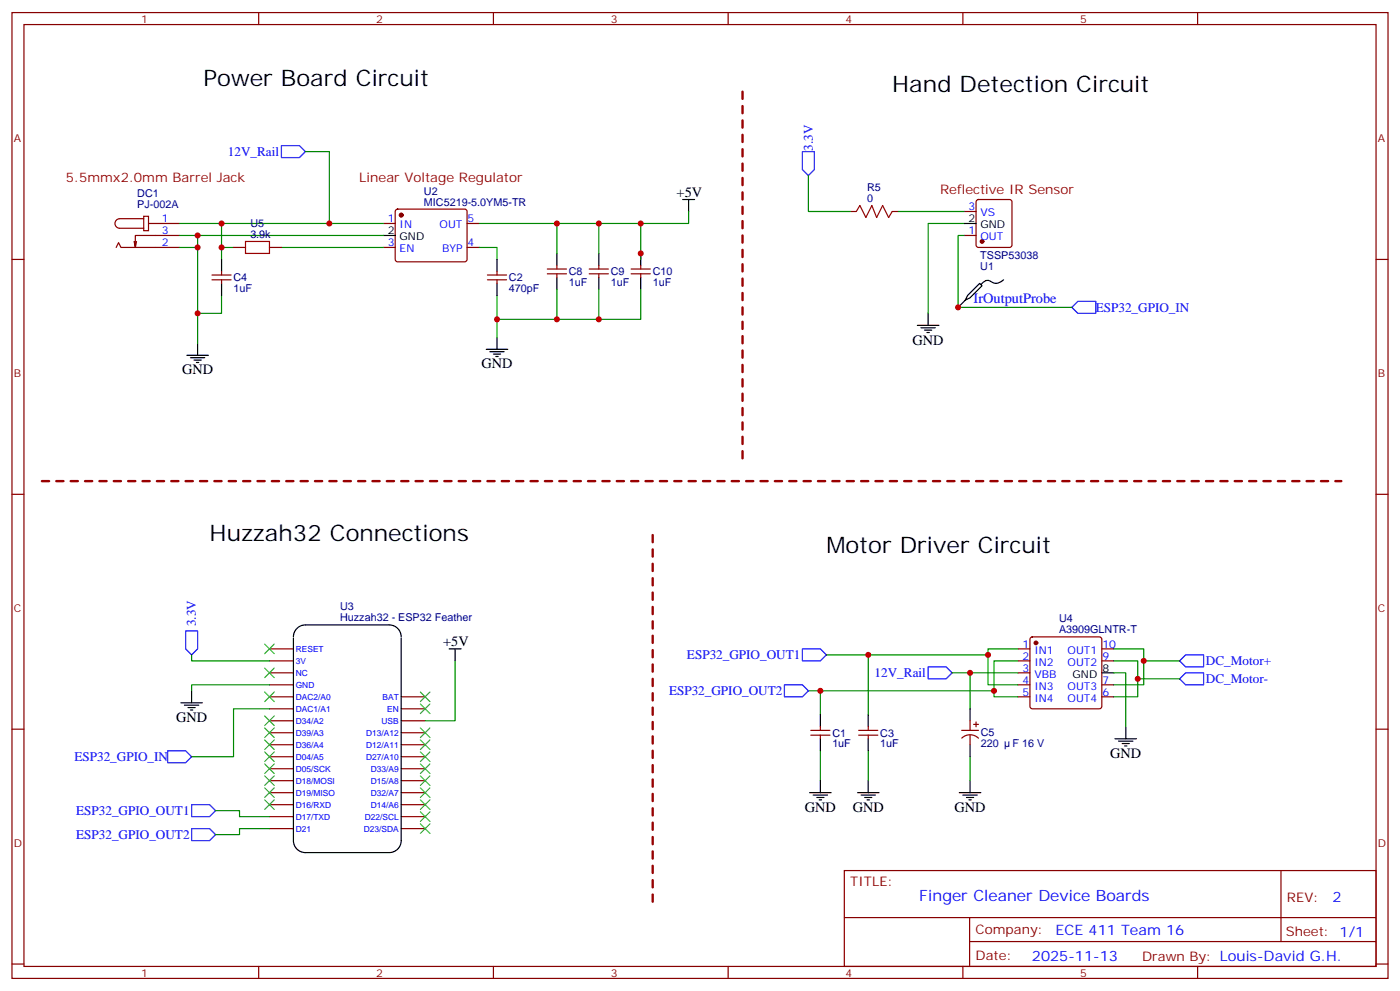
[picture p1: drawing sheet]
<svg xmlns="http://www.w3.org/2000/svg" width="412mm" height="292mm" viewBox="0 0 412 292" stroke-linecap="round" stroke-linejoin="round" font-family="sans-serif">
<g fill="none" stroke="#870000" stroke-width=".35">
<path d="M3.5 3.7h405.4v284.3h-405.4zM7.1 7.2h398.2v277.3h-398.2zM76.2 3.7v3.5M145.3 3.7v3.5M214.5 3.7v3.5M283.6 3.7v3.5M352.8 3.7v3.5M287.7 58.9l.5-.2h9.2l.5 .2 .2 .5v12.7l-.2 .5-.5 .2h-9.2l-.5-.2-.2-.5v-12.7zM3.5 76.4h3.6M34.2 72.8l.7-1.4 .7 1.4h17.3M40.2 71.1l-.3 1.7M42.3 63.7h1.4v4.2h-1.4z"/>
<path d="M42.3 64.4h-7a1.41 1.41 0 0 0-1.4 1.4 1.41 1.41 0 0 0 1.4 1.4h7M43.7 65.8h9.2M52.9 69.3h-13v3.5l-.4-1.7M65.3 79.9v1.1M68.8 72.8h3.5M79.4 72.8h3.5M112.9 65.8h3.5M112.9 72.8h3.5M116.7 61.8l.4-.2h19.8l.5 .2 .2 .5-.1 14.4-.6 .4-20.1-.1-.4-.6v-14.1zM137.6 65.8h3.5M137.6 72.8h3.5M146.4 79.9v1.1"/>
<path d="M161.2 79.2h5.7M164 78.1v1.1M173.6 79.2h5.6M176.4 78.1v1.1M185.9 79.2h5.7M188.7 78.1v1.1M250.5 62.3h1.7M262.8 62.3h1.8M284 69.3h3.5M284 62.3h3.5M405.3 76.4h3.6M62.4 81h5.7"/>
<path d="M62.4 82.4h5.7M65.3 82.4v1M143.6 81h5.6M143.6 82.4h5.6M146.4 82.4v1M161.2 80.6h5.7M164 80.6v1.1M173.6 80.6h5.6M176.4 80.6v1.1M185.9 80.6h5.7M188.7 80.6v1.1M3.5 145.5h3.6"/>
<path d="M405.3 145.5h3.6M79.4 198.1h7M79.4 194.6h7M79.4 191h7M299.9 198.1h3.5M299.9 194.6h3.5M299.9 191h3.5M303.6 187.7l.5-.2h19.7l.5 .2 .3 .5v19.8l-.3 .5-.5 .2h-19.7l-.5-.3-.2-.4v-19.8zM324.6 194.6h3.5M324.6 191h3.5M3.5 214.7h3.6M79.4 219.3h7"/>
<path d="M79.4 215.7h7M79.4 212.2h7M79.4 208.7h7M79.4 205.1h7M79.4 201.6h7M118.2 219.3h7M118.2 215.7h7M118.2 212.2h7M118.2 208.7h7M118.2 205.1h7M238.8 215h5.7M238.8 216.4h5.7"/>
<path d="M241.7 214v1M241.7 216.4v1.1M252.9 215h5.7M252.9 216.4h5.7M255.8 214v1M255.8 216.4v1.1M283.3 215h4.9M283.3 217.3a3.5 3.5 0 0 1 4.9 0M285.8 212.2v2.8M285.8 216.4v2.9M286.8 213.3h1.4M287.5 212.5v1.5"/>
<path d="M299.9 205.1h3.5M299.9 201.6h3.5M324.6 205.1h3.5M324.6 201.6h3.5M405.3 214.7h3.6M79.4 236.9h7M79.4 233.4h7M79.4 229.8h7M79.4 226.3h7M79.4 222.8h7M118.2 236.9h7M118.2 233.4h7"/>
<path d="M118.2 229.8h7M118.2 226.3h7M118.2 222.8h7M79.4 243.9h7M79.4 240.4h7M118.2 243.9h7M118.2 240.4h7M248.7 256.3h156.6v28.2h-156.6zM377.3 256.3v20.9M248.7 270.1h156.5M285.6 277.2h119.6M285.6 270.1v14.2"/>
<path d="M3.5 283.8h3.6M76.2 284.5v3.5M145.3 284.5v3.5M214.5 284.5v3.5M283.6 284.5v3.5M352.8 284.5v3.5M405.3 283.8h3.6"/>
</g>
<g fill="#870000" stroke="#870000" stroke-width=".35">
<circle cx="289.3" cy="71.1" r=".53"/>
<circle cx="118.2" cy="63.3" r=".53"/>
<circle cx="305.2" cy="189.3" r=".53"/>
</g>
<g fill="none" stroke="#000" stroke-width=".35">
<path d="M201.1 58.7h3.5M202.8 58.7v3.6M65.3 76.4v3.5M112.9 69.3h3.5M146.4 76.4v3.5M164 74.6v3.5M176.4 74.6v3.5M188.7 74.6v3.5M284 65.8h3.5M65.3 83.4v3.6M146.4 83.4v3.6M146.4 99.3v3.5"/>
<path d="M164 81.7v3.5M176.4 81.7v3.5M188.7 81.7v3.5M270.2 95.8h6.4M271.3 96.5h4.2M272.3 97.2h2.2M273 97.9h.8M273.4 92.3v3.5M284.3 88.4l1.5-.7 3.5-3.6-.7-.7-3.6 3.6-.7 1.4-2.1 2.1M295.6 82.4a3.1 3.1 0 0 1-4.4 .2 2.4 2.4 0 0 0-2.3 1.2M55 104.6h6.4M56.1 105.3h4.2"/>
<path d="M57.1 106h2.2M57.9 106.7h.7M58.2 101.1v3.5M143.2 102.8h6.4M144.3 103.5h4.2M145.3 104.2h2.2M146 105h.8M86.4 187.9v59.6a3.5 3.5 0 0 0 3.6 3.5h24.7a3.5 3.5 0 0 0 3.5-3.5v-59.6M86.4 187.5a3.5 3.5 0 0 1 3.6-3.5h24.7a3.5 3.5 0 0 1 3.5 3.5M132.3 191h3.5M134.1 191v3.6M324.6 198.1h3.5"/>
<path d="M53.3 206.9h6.3M54.3 207.6h4.3M55.4 208.3h2.1M56.1 209h.7M56.4 203.4v3.5M241.7 210.4v3.6M241.7 217.5v3.5M255.8 210.4v3.6M255.8 217.5v3.5M285.8 208.7v3.5M285.8 219.3v3.5M328.4 217.5h6.4"/>
<path d="M329.5 218.2h4.2M330.6 218.9h2.1M331.3 219.6h.7M331.6 214v3.5M238.5 233.4h6.3M239.5 234.1h4.3M240.6 234.8h2.1M241.3 235.5h.7M241.7 229.8v3.6M252.6 233.4h6.3M253.6 234.1h4.3M254.7 234.8h2.1"/>
<path d="M255.4 235.5h.7M255.8 229.8v3.6M282.6 233.4h6.3M283.6 234.1h4.3M284.7 234.8h2.1M285.4 235.5h.7M285.8 229.8v3.6"/>
</g>
<path d="M82.9 42.9h5.3l1.8 1.7-1.8 1.8h-5.3zM236.4 44.6h3.5v5.3l-1.8 1.8-1.7-1.8zM317.5 88.7h5.3v3.6h-5.3l-1.8-1.8zM54.7 185.7h3.5v5.3l-1.8 1.8-1.7-1.8zM236.4 191h5.3l1.7 1.8-1.7 1.8h-5.3zM273.4 196.3h5.3l1.8 1.8-1.8 1.7h-5.3zM349.2 192.8h5.3v3.5h-5.3l-1.7-1.7zM349.2 198.1h5.3v3.5h-5.3l-1.7-1.8zM231.1 201.6h5.3l1.7 1.8-1.7 1.7h-5.3zM49.4 221h5.3l1.7 1.8-1.7 1.7h-5.3zM56.4 236.9h5.3l1.8 1.8-1.8 1.7h-5.3zM56.4 243.9h5.3l1.8 1.8-1.8 1.8h-5.3z" fill="none" stroke="#00f" stroke-width=".35"/>
<g fill="none" stroke="#008700" stroke-width=".35">
<path d="M90 44.6h7v21.2M238.1 51.7v10.6h12.4M52.9 65.8h60M52.9 69.3h60M58.2 69.3v3.5h-5.3M58.2 72.8v28.3M65.3 65.8v10.6M65.3 72.8h3.5M82.9 72.8h30M141.1 72.8h5.3v3.6M164 65.8v8.8M176.4 65.8v8.8"/>
<path d="M188.7 65.8v10.6M202.8 62.3v3.5h-61.7M264.6 62.3h19.4M284 65.8h-10.6v26.5M284 69.3h-1.8v21.2h33.5M65.3 87v5.3h-7.1M146.4 87v12.3M164 85.2v8.8M176.4 85.2v8.8M188.7 85.2v8.8h-42.3M56.4 192.8v1.8h23M134.1 194.6v17.6h-8.9"/>
<path d="M243.4 192.8h47.6M255.8 192.8v17.6M280.5 198.1h19.4M285.8 198.1v10.6M299.9 191h-8.9v10.6h8.9M299.9 194.6h-7.1v10.5h7.1M328.1 191h8.8v10.6h-8.8M328.1 194.6h7v10.5h-7M328.1 198.1h3.5v15.9M335.1 199.8h12.4M336.9 194.6h10.6M79.4 201.6h-23v1.8"/>
<path d="M79.4 208.7h-10.6v14.1h-12.4M238.1 203.4h3.6v7M241.7 203.4h51.1M63.5 238.7h7.1v1.7h8.8M241.7 221v8.8M255.8 221v8.8M285.8 222.8v7M79.4 243.9h-8.8v1.8h-7.1"/>
</g>
<path d="M218.7 27v109.3M12.3 141.6h382.8M192.3 157.5v109.4" fill="none" stroke="#900" stroke-width=".71" stroke-dasharray="2.1 2.1"/>
<g fill="none" stroke="#3c3" stroke-width=".35">
<path d="M78 196.7l2.8 2.8M78 189.6l2.8 2.8M80.8 196.7l-2.8 2.8M80.8 189.6l-2.8 2.8M78 203.7l2.8 2.9M78 210.8l2.8 2.8M78 214.3l2.8 2.8M78 217.8l2.8 2.9M80.8 203.7l-2.8 2.9M80.8 210.8l-2.8 2.8M80.8 214.3l-2.8 2.8M80.8 217.8l-2.8 2.9"/>
<path d="M123.8 203.7l2.8 2.9M123.8 207.3l2.8 2.8M123.8 214.3l2.8 2.8M123.8 217.8l2.8 2.9M126.6 203.7l-2.8 2.9M126.6 207.3l-2.8 2.8M126.6 214.3l-2.8 2.8M126.6 217.8l-2.8 2.9M78 235.5l2.8 2.8M78 232l2.8 2.8M78 228.4l2.8 2.8M78 221.4l2.8 2.8"/>
<path d="M78 224.9l2.8 2.8M80.8 235.5l-2.8 2.8M80.8 232l-2.8 2.8M80.8 228.4l-2.8 2.8M80.8 221.4l-2.8 2.8M80.8 224.9l-2.8 2.8M123.8 221.4l2.8 2.8M123.8 224.9l2.8 2.8M123.8 228.4l2.8 2.8M123.8 232l2.8 2.8M123.8 235.5l2.8 2.8M123.8 239l2.8 2.8"/>
<path d="M126.6 221.4l-2.8 2.8M126.6 224.9l-2.8 2.8M126.6 228.4l-2.8 2.8M126.6 232l-2.8 2.8M126.6 235.5l-2.8 2.8M126.6 239l-2.8 2.8M123.8 242.5l2.8 2.9M126.6 242.5l-2.8 2.9"/>
</g>
<path d="M72.3 71.1h7.1v3.5h-7.1zM252.2 62.3l1.1-1.8 1.8 3.5 1.7-3.5 1.4 3.5 1.8-3.5 1.8 3.5 1-1.7" fill="none" stroke="#a10000" stroke-width=".35"/>
<g fill="#c00">
<circle cx="58.2" cy="69.3" r=".88"/>
<circle cx="58.2" cy="72.8" r=".88"/>
<circle cx="65.3" cy="65.8" r=".88"/>
<circle cx="65.3" cy="72.8" r=".88"/>
<circle cx="58.2" cy="92.3" r=".88"/>
<circle cx="282.2" cy="90.5" r=".88"/>
<circle cx="97" cy="65.8" r=".88"/>
<circle cx="336.9" cy="194.6" r=".88"/>
<circle cx="335.1" cy="199.8" r=".88"/>
<circle cx="285.8" cy="198.1" r=".88"/>
<circle cx="255.8" cy="192.8" r=".88"/>
<circle cx="291" cy="192.8" r=".88"/>
<circle cx="292.8" cy="203.4" r=".88"/>
<circle cx="241.7" cy="203.4" r=".88"/>
<circle cx="146.4" cy="94" r=".88"/>
<circle cx="188.7" cy="65.8" r=".88"/>
<circle cx="188.7" cy="74.6" r=".88"/>
<circle cx="176.4" cy="65.8" r=".88"/>
<circle cx="176.4" cy="94" r=".88"/>
<circle cx="164" cy="65.8" r=".88"/>
<circle cx="164" cy="94" r=".88"/>
</g>
<g font-size="6.7">
<text x="60" y="25.2">Power Board Circuit</text>
<text x="262.8" y="27">Hand Detection Circuit</text>
<text x="61.7" y="159.3">Huzzah32 Connections</text>
<text x="243.4" y="162.8">Motor Driver Circuit</text>
</g>
<text font-size="4.6" fill="#00f" x="270.8" y="265.3">Finger Cleaner Device Boards</text>
<g font-size="4.2">
<text x="199.3" y="58">+5V</text>
<text x="268.8" y="101.4">GND</text>
<text x="53.6" y="110.2">GND</text>
<text x="141.8" y="108.5">GND</text>
<text x="130.5" y="190.3">+5V</text>
<text x="51.9" y="212.5">GND</text>
<text x="327" y="223.1">GND</text>
<text x="237.1" y="239">GND</text>
<text x="251.2" y="239">GND</text>
<text x="281.2" y="239">GND</text>
</g>
<g font-size="4.2" fill="#00f">
<text x="286.8" y="89.1">IrOutputProbe</text>
<text x="392.5" y="265.6">2</text>
<text x="310.9" y="275.1">ECE 411 Team 16</text>
<text x="304" y="282.9">2025-11-13</text>
</g>
<g font-size="3.9" fill="#00f">
<text x="67.1" y="45.8">12V_Rail</text>
<text x="239.4" y="44.4" transform="rotate(-90 239.4 44.4)">3.3V</text>
<text x="322.8" y="91.7">ESP32_GPIO_IN</text>
<text x="57.7" y="184.4" transform="rotate(-90 57.7 184.4)">3.3V</text>
<text x="202.4" y="194">ESP32_GPIO_OUT1</text>
<text x="355.2" y="195.8">DC_Motor+</text>
<text x="257.6" y="199.3">12V_Rail</text>
<text x="355.2" y="201.1">DC_Motor-</text>
<text x="197.1" y="204.6">ESP32_GPIO_OUT2</text>
<text x="21.9" y="224">ESP32_GPIO_IN</text>
<text x="22.4" y="239.9">ESP32_GPIO_OUT1</text>
<text x="22.4" y="247">ESP32_GPIO_OUT2</text>
</g>
<g font-size="3.9" fill="#900">
<text x="19.4" y="53.4">5.5mmx2.0mm Barrel Jack</text>
<text x="105.8" y="53.4">Linear Voltage Regulator</text>
<text x="276.9" y="57">Reflective IR Sensor</text>
</g>
<g font-size="3.9" fill="#800">
<text x="250.5" y="260.9">TITLE:</text>
<text x="379.1" y="265.6">REV:</text>
<text x="287.4" y="275.1">Company:</text>
<text x="378.7" y="275.7">Sheet: 1/1</text>
<text x="287.4" y="282.8">Date:</text>
<text x="336.4" y="282.8">Drawn By: Louis-David G.H.</text>
</g>
<g font-size="3.2" fill="#800">
<text x="41.6" y="6.7">1</text>
<text x="110.8" y="6.7">2</text>
<text x="179.9" y="6.7">3</text>
<text x="249.1" y="6.7">4</text>
<text x="318.2" y="6.7">5</text>
<text x="4.1" y="41.8">A</text>
<text x="405.9" y="41.8">A</text>
<text x="4.1" y="110.9">B</text>
<text x="405.9" y="110.9">B</text>
<text x="4.1" y="180.1">C</text>
<text x="405.9" y="180.1">C</text>
<text x="4.1" y="249.2">D</text>
<text x="405.9" y="249.2">D</text>
<text x="41.6" y="287.5">1</text>
<text x="110.8" y="287.5">2</text>
<text x="179.9" y="287.5">3</text>
<text x="249.1" y="287.5">4</text>
<text x="318.2" y="287.5">5</text>
</g>
<g font-size="3.2" fill="#000080">
<text x="40.4" y="58">DC1</text>
<text x="124.9" y="57.3">U2</text>
<text x="255.4" y="59.4">0</text>
<text x="255.4" y="56.3">R5</text>
<text x="40.4" y="61.2">PJ-002A</text>
<text x="124.9" y="60.5">MIC5219-5.0YM5-TR</text>
<text x="73.7" y="70">3.9k</text>
<text x="73.7" y="66.9">U5</text>
<text x="288.8" y="76.4">TSSP53038</text>
<text x="68.8" y="82.7">C4</text>
<text x="149.9" y="82.7">C2</text>
<text x="167.6" y="81">C8</text>
<text x="179.9" y="81">C9</text>
<text x="192.3" y="81">C10</text>
<text x="288.8" y="79.6">U1</text>
<text x="68.8" y="85.9">1uF</text>
<text x="149.9" y="85.9">470pF</text>
<text x="167.6" y="84.1">1uF</text>
<text x="179.9" y="84.1">1uF</text>
<text x="192.3" y="84.1">1uF</text>
<text x="100.2" y="179.7">U3</text>
<text x="100.2" y="182.9">Huzzah32 - ESP32 Feather</text>
<text x="312" y="183.1">U4</text>
<text x="312" y="186.3">A3909GLNTR-T</text>
<text x="245.2" y="220.1">1uF</text>
<text x="245.2" y="216.9">C1</text>
<text x="259.3" y="220.1">1uF</text>
<text x="259.3" y="216.9">C3</text>
<text x="288.9" y="220">220</text>
<text x="288.9" y="216.8">C5</text>
<text x="298.3" y="220">F 16 V</text>
</g>
<g font-size="3.2" fill="#00f">
<text x="47.6" y="65.4">1</text>
<text x="114.2" y="65.4">1</text>
<text x="137.8" y="65.4">5</text>
<text x="285.3" y="61.9">3</text>
<text x="288.8" y="63.7">VS</text>
<text x="47.6" y="69">3</text>
<text x="117.7" y="67.2">IN</text>
<text x="129.5" y="67.2">OUT</text>
<text x="285.3" y="69">1</text>
<text x="288.8" y="70.7">OUT</text>
<text x="47.6" y="72.5">2</text>
<text x="114.2" y="72.5">3</text>
<text x="117.7" y="74.3">EN</text>
<text x="130.2" y="74.3">BYP</text>
<text x="137.8" y="72.5">4</text>
<text x="301.2" y="190.7">1</text>
<text x="324.7" y="190.7">10</text>
<text x="301.2" y="194.2">2</text>
<text x="301.2" y="197.7">3</text>
<text x="304.7" y="192.4">IN1</text>
<text x="304.7" y="196">IN2</text>
<text x="314.5" y="196">OUT2</text>
<text x="314.5" y="192.4">OUT1</text>
<text x="324.7" y="194.2">9</text>
<text x="301.2" y="201.3">4</text>
<text x="304.7" y="199.5">VBB</text>
<text x="304.7" y="203">IN3</text>
<text x="314.5" y="203">OUT3</text>
<text x="324.7" y="201.3">7</text>
<text x="301.2" y="204.8">5</text>
<text x="304.7" y="206.6">IN4</text>
<text x="314.5" y="206.6">OUT4</text>
<text x="324.7" y="204.8">6</text>
</g>
<g font-size="3.2">
<text x="285.3" y="65.4">2</text>
<text x="114.2" y="69">2</text>
<text x="117.7" y="70.7">GND</text>
<text x="288.8" y="67.2">GND</text>
<text x="324.7" y="197.7">8</text>
<text x="316" y="199.5">GND</text>
</g>
<g font-size="2.5" fill="#00f">
<text x="87.1" y="195.6">3V</text>
<text x="87.1" y="192.1">RESET</text>
<text x="87.1" y="202.7">GND</text>
<text x="87.1" y="199.1">NC</text>
<text x="87.1" y="209.7">DAC1/A1</text>
<text x="87.1" y="206.2">DAC2/A0</text>
<text x="112.7" y="206.2">BAT</text>
<text x="114" y="209.7">EN</text>
<text x="87.1" y="213.3">D34/A2</text>
<text x="112.4" y="213.3">USB</text>
<text x="87.1" y="220.3">D36/A4</text>
<text x="87.1" y="216.8">D39/A3</text>
<text x="107.9" y="220.3">D12/A11</text>
<text x="107.9" y="216.8">D13/A12</text>
<text x="87.1" y="227.4">D05/SCK</text>
<text x="87.1" y="223.8">D04/A5</text>
<text x="107.9" y="223.8">D27/A10</text>
<text x="109.2" y="227.4">D33/A9</text>
<text x="87.1" y="230.9">D18/MOSI</text>
<text x="109.2" y="230.9">D15/A8</text>
<text x="87.1" y="237.9">D16/RXD</text>
<text x="87.1" y="234.4">D19/MISO</text>
<text x="109.2" y="237.9">D14/A6</text>
<text x="109.2" y="234.4">D32/A7</text>
<text x="87.1" y="245">D21</text>
<text x="87.1" y="241.5">D17/TXD</text>
<text x="107.2" y="245">D23/SDA</text>
<text x="107.5" y="241.5">D22/SCL</text>
</g>
</svg>
